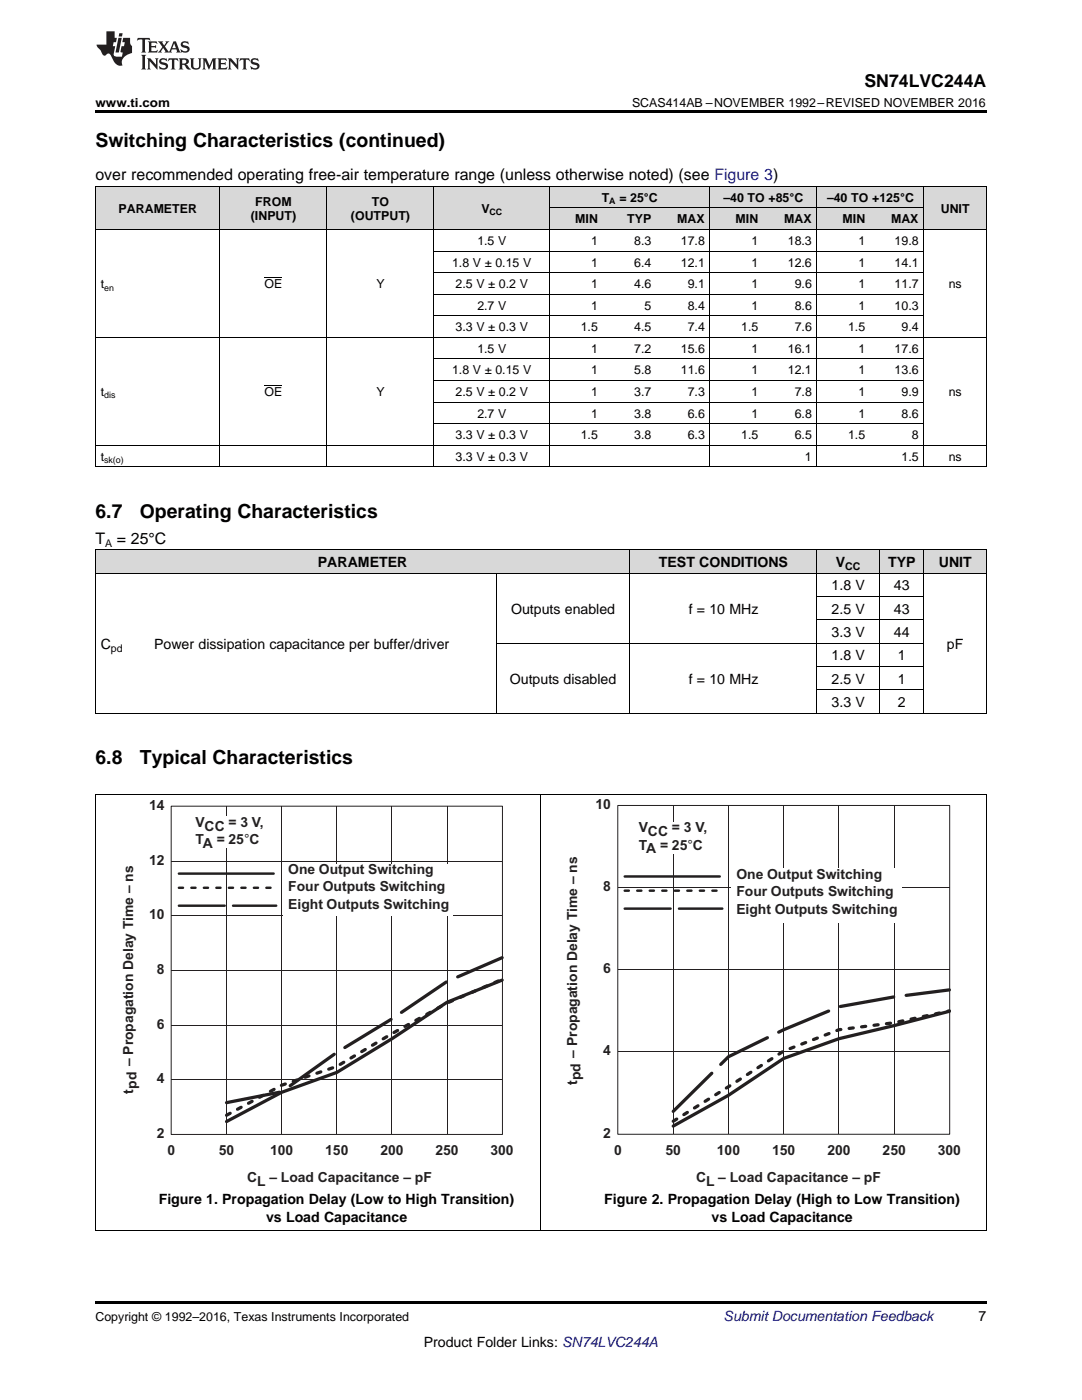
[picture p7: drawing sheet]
<svg xmlns="http://www.w3.org/2000/svg" width="216mm" height="279mm" viewBox="0 0 216 279" stroke-linecap="round" stroke-linejoin="round" font-family="sans-serif">
<g fill="#d8d8d8">
<path d="M19 109.8h10.7v4.6h-10.7z"/>
<path d="M29.7 109.8h69.4v4.6h-69.4z"/>
<path d="M99.1 109.8h26.6v4.6h-26.6z"/>
<path d="M125.7 109.8h37.4v4.6h-37.4z"/>
<path d="M163.1 109.8h12.4v4.6h-12.4z"/>
<path d="M175.5 109.8h8.9v4.6h-8.9z"/>
<path d="M184.4 109.8h12.4v4.6h-12.4z"/>
<path d="M19 37.3h24.9v8.6h-24.9z"/>
<path d="M43.9 37.3h21.4v8.6h-21.4z"/>
<path d="M65.3 37.3h21.3v8.6h-21.3z"/>
<path d="M86.6 37.3h23.1v8.6h-23.1z"/>
<path d="M184.4 37.3h12.4v8.6h-12.4z"/>
<path d="M109.7 41.6h10.7v4.3h-10.7z"/>
<path d="M120.4 41.6h10.7v4.3h-10.7z"/>
<path d="M131.1 41.6h10.6v4.3h-10.6z"/>
<path d="M141.7 41.6h10.7v4.3h-10.7z"/>
<path d="M152.4 41.6h10.7v4.3h-10.7z"/>
<path d="M163.1 41.6h10.6v4.3h-10.6z"/>
<path d="M173.7 41.6h10.7v4.3h-10.7z"/>
<path d="M109.7 37.3h10.7v4.3h-10.7z"/>
<path d="M120.4 37.3h10.7v4.3h-10.7z"/>
<path d="M131.1 37.3h10.6v4.3h-10.6z"/>
<path d="M141.7 37.3h10.7v4.3h-10.7z"/>
<path d="M152.4 37.3h10.7v4.3h-10.7z"/>
<path d="M163.1 37.3h10.6v4.3h-10.6z"/>
<path d="M173.7 37.3h10.7v4.3h-10.7z"/>
</g>
<path d="M19 245.6l.2 .1zM196.7 245.6l.1 .1zM19 259.7h177.8v.5h-177.8z" fill="#000"/>
<path d="M19.1 158.5v87.2M107.9 158.5v87.2M196.8 158.5v87.2M19 245.6h177.8" fill="none" stroke="#000" stroke-width=".2"/>
<path d="M34.2 160.9h66.1v65.5h-66.1zM34.2 171.9h66M45.2 161v65.4M56.2 161v65.4M67.2 161v65.4M78.2 161v65.4M89.2 161v65.4M34.2 193.7h66M34.2 182.8h66M34.2 215.5h66M34.2 204.6h66" fill="none" stroke="#231f20" stroke-width=".2"/>
<path d="M45.2 220.1l11-2.2 11-7.9 11-6.7 11-7.4 11-4.8" fill="none" stroke="#231f20" stroke-width=".65" stroke-dasharray="10.8 2.5"/>
<path d="M45.2 222.6l11-6 11-3.8 11-6.5 11-6.1 11-4.8" fill="none" stroke="#231f20" stroke-width=".65" stroke-dasharray=".8 1.7"/>
<path d="M100.2 195.6l-11 4.4-11 7.3-11 6.7-11 4-11 5.8" fill="none" stroke="#231f20" stroke-width=".65"/>
<path d="M38 163h16.5v6.3h-16.5z" fill-rule="evenodd" fill="#fff"/>
<path d="M35.7 174.3h18.9" fill="none" stroke="#231f20" stroke-width=".49"/>
<path d="M35.7 177.2h18.9" fill="none" stroke="#231f20" stroke-width=".49" stroke-dasharray=".8 1.7"/>
<path d="M56.5 172.3h33.8v10.4h-33.8z" fill-rule="evenodd" fill="#fff"/>
<path d="M35.7 180.8h19.4" fill="none" stroke="#231f20" stroke-width=".49" stroke-dasharray="9.1 1.7"/>
<path d="M123.3 160.7h66.2v65.7h-66.2zM123.3 177.2h66.2M134.3 160.8v65.5M145.4 160.8v65.5M156.4 160.8v65.5M167.4 160.8v65.5M178.4 160.8v65.5M123.3 193.6h66.2M123.3 209.9h66.2" fill="none" stroke="#231f20" stroke-width=".2"/>
<path d="M134.3 221.8l11.1-10.9 11-5.4 11-4.6 11-1.9 11-1.4" fill="none" stroke="#231f20" stroke-width=".65" stroke-dasharray="10.8 2.5"/>
<path d="M134.3 223.8l22.1-14 11-4.3 11-1.4 11-2.4" fill="none" stroke="#231f20" stroke-width=".65" stroke-dasharray=".8 1.7"/>
<path d="M189.4 201.8l-11 2.9-11 2.6-11 3.9-11 7.4-11.1 6.1" fill="none" stroke="#231f20" stroke-width=".65"/>
<g fill="#fff">
<path d="M126.4 164h16.6v6.4h-16.6z" fill-rule="evenodd"/>
<path d="M145.9 173.3h34v10.9h-34z" fill-rule="evenodd"/>
</g>
<path d="M124.6 174.9h19" fill="none" stroke="#231f20" stroke-width=".49"/>
<path d="M124.6 177.8h19" fill="none" stroke="#231f20" stroke-width=".49" stroke-dasharray=".8 1.7"/>
<path d="M124.6 181.3h19.5" fill="none" stroke="#231f20" stroke-width=".49" stroke-dasharray="9.2 1.7"/>
<g fill="none" stroke="#000" stroke-width=".2">
<path d="M19 37.2h177.8v56M19.1 37.2v56M43.9 37.2v56M65.2 37.2v56M86.6 37.2v56M109.7 37.2v56M141.7 37.2v56M163 37.2v56M184.3 37.2v56M19 45.8h177.8M86.6 58.7h97.8M86.6 54.4h97.8"/>
<path d="M86.6 50.1h97.8M109.7 41.5h74.7M19 67.3h177.8M86.6 75.9h97.8M86.6 71.6h97.8M86.6 63h97.8M19 93.2h177.8M19 88.8h177.8M86.6 84.5h97.8M86.6 80.2h97.8M19 114.4h177.8M19 109.7h177.8"/>
<path d="M19.1 109.8v32.6M99 114.4v28M125.7 109.8v32.6M163 109.8v32.6M163.1 119h21.3M175.5 109.8v32.6M184.3 109.8v32.6M196.8 109.8v32.6M99.1 128.4h85.3M163.1 137.7h21.3M163.1 133h21.3M163.1 123.7h21.3"/>
<path d="M19 158.5h177.8M19 142.3h177.8"/>
</g>
<g fill="#000">
<path d="M19 22h177.8v.5h-177.8zM19 93.2h.2zM65.2 93.2h.1zM86.5 93.2h.1zM109.6 93.2h.1zM120.3 93.2h.1zM131 93.2h.1zM141.6 93.2h.1zM152.3 93.2h.1zM162.9 93.2h.2zM173.6 93.2h.1zM184.3 93.2h.1z"/>
<path d="M196.7 93.2h.1z"/>
</g>
<g fill="#231f20">
<path d="M27.5 7.6l-.1 .5 .4-.2h.6v.1v2.1l-.2 .4h1l-.3-.4v-2.1l.1-.1h.5l.5 .2-.2-.5zM29.5 8.3l.2 .3v1.5l-.2 .4h1.8l.2-.6a1.04 1.04 0 0 1-1.3 .2v-.7h.6l.3 .2v-.6l-.3 .2h-.6v-.6l.8-.1 .4 .3-.2-.5zM31.5 8.3l.9 1.1-.9 1.1h.8l-.2-.2 .5-.7 .4 .7-.2 .2h1.5l-.1-.2 .1-.4h.9l.1 .4-.2 .2h1l-.3-.3-.7-1.9h-.5l-.9 2-.8-1 .9-1h-.8l.1 .3-.3 .5-.4-.6 .2-.2zM34.7 8.6l.4 1h-.7zM36.3 8.4a.63 .63 0 0 0-.2 .7 .63 .63 0 0 0 .6 .4l.6 .2 .1 .2a.75 .75 0 0 1-.7 .4 .75 .75 0 0 1-.6-.5l.1 .7 .1-.1a1.11 1.11 0 0 0 1.5-.6 1.13 1.13 0 0 0-1.2-.8l-.1-.4a1.04 1.04 0 0 1 1.2 .2l-.2-.5-.1 .1-.5-.2zM28.2 10.9l.2 .4v2.2l-.2 .4h1l-.3-.4v-2.2l.3-.4zM29.3 11.6l.3 .4v1.5l-.3 .4h.8l-.2-.4v-1.3l1.5 1.7v-1.9l.2-.4h-.7l.2 .4v.9l-1.1-1.3zM32 11.8a.62 .62 0 0 0-.2 .7 .62 .62 0 0 0 .6 .4l.6 .1 .1 .3a.76 .76 0 0 1-.7 .3 .76 .76 0 0 1-.6-.4l.1 .7 .1-.1a1.11 1.11 0 0 0 1.5-.6 1.13 1.13 0 0 0-1.2-.8l-.1-.4a1.04 1.04 0 0 1 1.2 .2l-.2-.6-.1 .1-.5-.1zM33.7 11.6l-.2 .6a.61 .61 0 0 1 .8-.3v1.6l-.2 .4h.9l-.2-.4v-1.6a.63 .63 0 0 1 .8 .3l-.2-.6zM35.6 11.6l.3 .4v1.5l-.3 .4h1l-.2-.2v-.8l.5 .2a.76 .76 0 0 0 1.2 .7l-1-1a.58 .58 0 0 0 .6-.5 .58 .58 0 0 0-.5-.6zM36.4 11.9h.1a.45 .45 0 0 1 .5 .1 .45 .45 0 0 1 .1 .5l-.7 .2zM37.9 11.6l.2 .2a2.17 2.17 0 0 0 .3 1.9 .99 .99 0 0 0 1.6-.6v-1.1l.2-.4h-.7l.2 .2a1.92 1.92 0 0 1-.2 1.8 .6 .6 0 0 1-.9-.5v-1.1l.2-.4zM40.4 11.6l.2 .4v1.5l-.2 .4h.7l-.2-.4v-1.4l.8 1.8 .8-1.8v1.4l-.2 .4h.9l-.2-.4v-1.5l.2-.4h-.8l-.6 1.5-.6-1.5zM43.4 11.6l.2 .4v1.5l-.2 .4h1.8l.2-.6a1.04 1.04 0 0 1-1.3 .1v-.6h.5l.4 .2v-.6l-.4 .2h-.5v-.7h.8l.3 .3-.1-.6zM45.5 11.6l.2 .4v1.5l-.2 .4h.7l-.2-.4v-1.3l1.5 1.7v-1.9l.2-.4h-.7l.2 .4v.9l-1.1-1.3zM47.9 11.6l-.1 .6a.61 .61 0 0 1 .8-.3v1.6l-.3 .4h1l-.3-.4 .1-1.6a.63 .63 0 0 1 .7 .3l-.1-.6zM50.2 11.8a.62 .62 0 0 0-.2 .7 .62 .62 0 0 0 .6 .4l.6 .1 .2 .3a.76 .76 0 0 1-.8 .3 .76 .76 0 0 1-.6-.4l.1 .7 .2-.1a1.11 1.11 0 0 0 1.5-.6 1.13 1.13 0 0 0-1.3-.8l-.1-.4a1.04 1.04 0 0 1 1.2 .2l-.1-.6-.2 .1-.5-.1z"/>
<path d="M21.2 6.3v2.6h-1.9l.1 .4 .7 .9a.91 .91 0 0 0 1 .8 .56 .56 0 0 1 .5-.3 .56 .56 0 0 1 .5 .3l.4 .8a1.53 1.53 0 0 0 1.9 1.2 1.54 1.54 0 0 1 1-2.1l.9-.3v-1.4a1.52 1.52 0 0 1-.3-1.6h-1.4l-.2 .8h.5l-.2 .8h-.4l-.2 1v.2l.4 .1-.2 .8a1.93 1.93 0 0 1-1.6-.3l.3-1.8h-.5l.2-.8h.4l.2-.8h-.4v-1.3zM23.6 7.6l-.6 2.9h.7l.6-2.9zM23.8 6.6l-.1 .7h.6l.2-.7z"/>
</g>
<path d="M52.8 55.4h3.5M52.8 76.9h3.5" fill="none" stroke="#000" stroke-width=".2"/>
<g font-size="3.9">
<text x="19" y="29.3">Switching Characteristics (continued)</text>
<text x="19" y="103.4">6.7</text>
<text x="27.9" y="103.4">Operating Characteristics</text>
<text x="19" y="152.5">6.8</text>
<text x="27.9" y="152.5">Typical Characteristics</text>
</g>
<text font-size="3.5" x="172.5" y="17.3">SN74LVC244A</text>
<g font-size="3.2">
<text x="19" y="36">over recommended operating free-air temperature range (unless otherwise noted) (see Figure 3)</text>
<text x="19" y="108.5">T</text>
<text x="23.3" y="108.5">= 25°C</text>
</g>
<g font-size="2.8">
<text x="63.4" y="113.2">PARAMETER</text>
<text x="131.5" y="113.2">TEST CONDITIONS</text>
<text x="166.8" y="113.2">V</text>
<text x="177.2" y="113.2">TYP</text>
<text x="187.3" y="113.2">UNIT</text>
<text x="165.9" y="117.8">1.8 V</text>
<text x="178.4" y="117.8">43</text>
<text x="102" y="122.5">Outputs enabled</text>
<text x="137.4" y="122.5">f = 10 MHz</text>
<text x="165.9" y="122.5">2.5 V</text>
<text x="178.4" y="122.5">43</text>
<text x="20.1" y="129.5">C</text>
<text x="30.8" y="129.5">Power dissipation capacitance per buffer/driver</text>
<text x="165.9" y="127.1">3.3 V</text>
<text x="165.9" y="131.8">1.8 V</text>
<text x="178.4" y="127.1">44</text>
<text x="179.1" y="131.8">1</text>
<text x="188.9" y="129.5">pF</text>
<text x="101.7" y="136.5">Outputs disabled</text>
<text x="137.4" y="136.5">f = 10 MHz</text>
<text x="165.9" y="136.5">2.5 V</text>
<text x="179.1" y="136.5">1</text>
<text x="165.9" y="141.1">3.3 V</text>
<text x="179.1" y="141.1">2</text>
<text x="31.7" y="240.2">Figure 1. Propagation Delay (Low to High Transition)</text>
<text x="53.1" y="243.9">vs Load Capacitance</text>
<text x="120.6" y="240.2">Figure 2. Propagation Delay (High to Low Transition)</text>
<text x="142" y="243.9">vs Load Capacitance</text>
<text x="195.3" y="263.6">7</text>
<text x="84.6" y="268.9">Product Folder Links: SN74LVC244A</text>
</g>
<g font-size="2.8" fill="#231f20">
<text x="29.7" y="161.7">14</text>
<text x="118.8" y="161.5">10</text>
<text x="39" y="165.1">VCC</text>
<text x="45.6" y="165.1">= 3 V,</text>
<text x="127.4" y="166.1">VCC = 3 V,</text>
<text x="29.7" y="172.6">12</text>
<text x="39" y="168.5">TA = 25°C</text>
<text x="127.4" y="169.6">TA = 25°C</text>
<text x="57.5" y="174.4">One Output Switching</text>
<text x="57.5" y="177.9">Four Outputs Switching</text>
<text x="120.4" y="177.9">8</text>
<text x="146.9" y="175.4">One Output Switching</text>
<text x="146.9" y="178.9">Four Outputs Switching</text>
<text x="29.7" y="183.5">10</text>
<text x="57.5" y="181.3">Eight Outputs Switching</text>
<text x="146.9" y="182.3">Eight Outputs Switching</text>
<text x="31.3" y="194.4">8</text>
<text x="120.4" y="194.3">6</text>
<text x="31.3" y="205.3">6</text>
<text x="120.4" y="210.6">4</text>
<text x="26.6" y="218.3" transform="rotate(-90 26.6 218.3)">tpd – Propagation Delay Time – ns</text>
<text x="31.3" y="216.2">4</text>
<text x="115.2" y="216.6" transform="rotate(-90 115.2 216.6)">tpd – Propagation Delay Time – ns</text>
<text x="31.3" y="227.1">2</text>
<text x="120.4" y="227">2</text>
<text x="33.4" y="230.5">0</text>
<text x="43.7" y="230.5">50</text>
<text x="53.9" y="230.5">100</text>
<text x="64.9" y="230.5">150</text>
<text x="75.9" y="230.5">200</text>
<text x="86.9" y="230.5">250</text>
<text x="97.9" y="230.5">300</text>
<text x="122.6" y="230.5">0</text>
<text x="132.8" y="230.5">50</text>
<text x="143.1" y="230.5">100</text>
<text x="154.1" y="230.5">150</text>
<text x="165.1" y="230.5">200</text>
<text x="176.1" y="230.5">250</text>
<text x="187.1" y="230.5">300</text>
<text x="49.3" y="236">CL – Load Capacitance – pF</text>
<text x="138.9" y="236">CL – Load Capacitance – pF</text>
</g>
<text font-size="2.8" fill="#0000c8" x="144.4" y="263.6">Submit Documentation Feedback</text>
<g font-size="2.5">
<text x="19" y="21.4">www.ti.com</text>
<text x="126.1" y="21.4">SCAS414AB –NOVEMBER 1992–REVISED NOVEMBER 2016</text>
<text x="50.9" y="41">FROM</text>
<text x="74.2" y="41">TO</text>
<text x="120.1" y="40.3">T</text>
<text x="123.6" y="40.3">= 25°C</text>
<text x="144.4" y="40.3">–40 TO</text>
<text x="153.3" y="40.3">+85°C</text>
<text x="165" y="40.3">–40 TO</text>
<text x="174" y="40.3">+125°C</text>
<text x="23.7" y="42.4">PARAMETER</text>
<text x="50.1" y="43.9">(INPUT)</text>
<text x="70" y="43.9">(OUTPUT)</text>
<text x="96.1" y="42.4">V</text>
<text x="114.8" y="44.6">MIN</text>
<text x="125.2" y="44.6">TYP</text>
<text x="135.1" y="44.6">MAX</text>
<text x="146.8" y="44.6">MIN</text>
<text x="156.5" y="44.6">MAX</text>
<text x="168.1" y="44.6">MIN</text>
<text x="177.8" y="44.6">MAX</text>
<text x="187.7" y="42.4">UNIT</text>
<text x="90.2" y="53.2">1.8 V ± 0.15 V</text>
<text x="95.2" y="48.9">1.5 V</text>
<text x="117.9" y="48.9">1</text>
<text x="117.9" y="53.2">1</text>
<text x="126.5" y="48.9">8.3</text>
<text x="126.5" y="53.2">6.4</text>
<text x="135.9" y="48.9">17.8</text>
<text x="135.9" y="53.2">12.1</text>
<text x="149.9" y="48.9">1</text>
<text x="149.9" y="53.2">1</text>
<text x="157.2" y="48.9">18.3</text>
<text x="157.2" y="53.2">12.6</text>
<text x="171.3" y="48.9">1</text>
<text x="171.3" y="53.2">1</text>
<text x="178.5" y="48.9">19.8</text>
<text x="178.5" y="53.2">14.1</text>
<text x="20.1" y="57.5">t</text>
<text x="52.8" y="57.5">OE</text>
<text x="75.1" y="57.5">Y</text>
<text x="90.9" y="57.5">2.5 V ± 0.2 V</text>
<text x="117.9" y="57.5">1</text>
<text x="126.5" y="57.5">4.6</text>
<text x="137.2" y="57.5">9.1</text>
<text x="149.9" y="57.5">1</text>
<text x="158.6" y="57.5">9.6</text>
<text x="171.3" y="57.5">1</text>
<text x="178.5" y="57.5">11.7</text>
<text x="189.3" y="57.5">ns</text>
<text x="95.2" y="61.8">2.7 V</text>
<text x="117.9" y="61.8">1</text>
<text x="128.6" y="61.8">5</text>
<text x="137.2" y="61.8">8.4</text>
<text x="149.9" y="61.8">1</text>
<text x="158.6" y="61.8">8.6</text>
<text x="171.3" y="61.8">1</text>
<text x="178.5" y="61.8">10.3</text>
<text x="90.9" y="66.1">3.3 V ± 0.3 V</text>
<text x="95.2" y="70.4">1.5 V</text>
<text x="115.9" y="66.1">1.5</text>
<text x="117.9" y="70.4">1</text>
<text x="126.5" y="66.1">4.5</text>
<text x="126.5" y="70.4">7.2</text>
<text x="135.9" y="70.4">15.6</text>
<text x="137.2" y="66.1">7.4</text>
<text x="147.9" y="66.1">1.5</text>
<text x="149.9" y="70.4">1</text>
<text x="157.2" y="70.4">16.1</text>
<text x="158.6" y="66.1">7.6</text>
<text x="169.2" y="66.1">1.5</text>
<text x="171.3" y="70.4">1</text>
<text x="178.5" y="70.4">17.6</text>
<text x="179.9" y="66.1">9.4</text>
<text x="90.2" y="74.7">1.8 V ± 0.15 V</text>
<text x="117.9" y="74.7">1</text>
<text x="126.5" y="74.7">5.8</text>
<text x="135.9" y="74.7">11.6</text>
<text x="149.9" y="74.7">1</text>
<text x="157.2" y="74.7">12.1</text>
<text x="171.3" y="74.7">1</text>
<text x="178.5" y="74.7">13.6</text>
<text x="20.1" y="79">t</text>
<text x="52.8" y="79">OE</text>
<text x="75.1" y="79">Y</text>
<text x="90.9" y="79">2.5 V ± 0.2 V</text>
<text x="95.2" y="83.3">2.7 V</text>
<text x="117.9" y="79">1</text>
<text x="117.9" y="83.3">1</text>
<text x="126.5" y="79">3.7</text>
<text x="126.5" y="83.3">3.8</text>
<text x="137.2" y="79">7.3</text>
<text x="137.2" y="83.3">6.6</text>
<text x="149.9" y="79">1</text>
<text x="149.9" y="83.3">1</text>
<text x="158.6" y="79">7.8</text>
<text x="158.6" y="83.3">6.8</text>
<text x="171.3" y="79">1</text>
<text x="171.3" y="83.3">1</text>
<text x="179.9" y="79">9.9</text>
<text x="179.9" y="83.3">8.6</text>
<text x="189.3" y="79">ns</text>
<text x="90.9" y="87.6">3.3 V ± 0.3 V</text>
<text x="115.9" y="87.6">1.5</text>
<text x="126.5" y="87.6">3.8</text>
<text x="137.2" y="87.6">6.3</text>
<text x="147.9" y="87.6">1.5</text>
<text x="158.6" y="87.6">6.5</text>
<text x="169.2" y="87.6">1.5</text>
<text x="181.9" y="87.6">8</text>
<text x="20.1" y="91.9">t</text>
<text x="90.9" y="91.9">3.3 V ± 0.3 V</text>
<text x="160.6" y="91.9">1</text>
<text x="179.9" y="91.9">1.5</text>
<text x="189.3" y="91.9">ns</text>
<text x="19" y="263.6">Copyright © 1992–2016, Texas Instruments Incorporated</text>
</g>
<g font-size="2.1">
<text x="21" y="109.1">A</text>
<text x="168.7" y="113.7">CC</text>
<text x="22.1" y="130">pd</text>
</g>
<g font-size="1.8">
<text x="121.6" y="40.8">A</text>
<text x="97.7" y="42.9">CC</text>
<text x="20.8" y="58">en</text>
<text x="20.8" y="79.5">dis</text>
<text x="20.8" y="92.4">sk(o)</text>
</g>
</svg>
